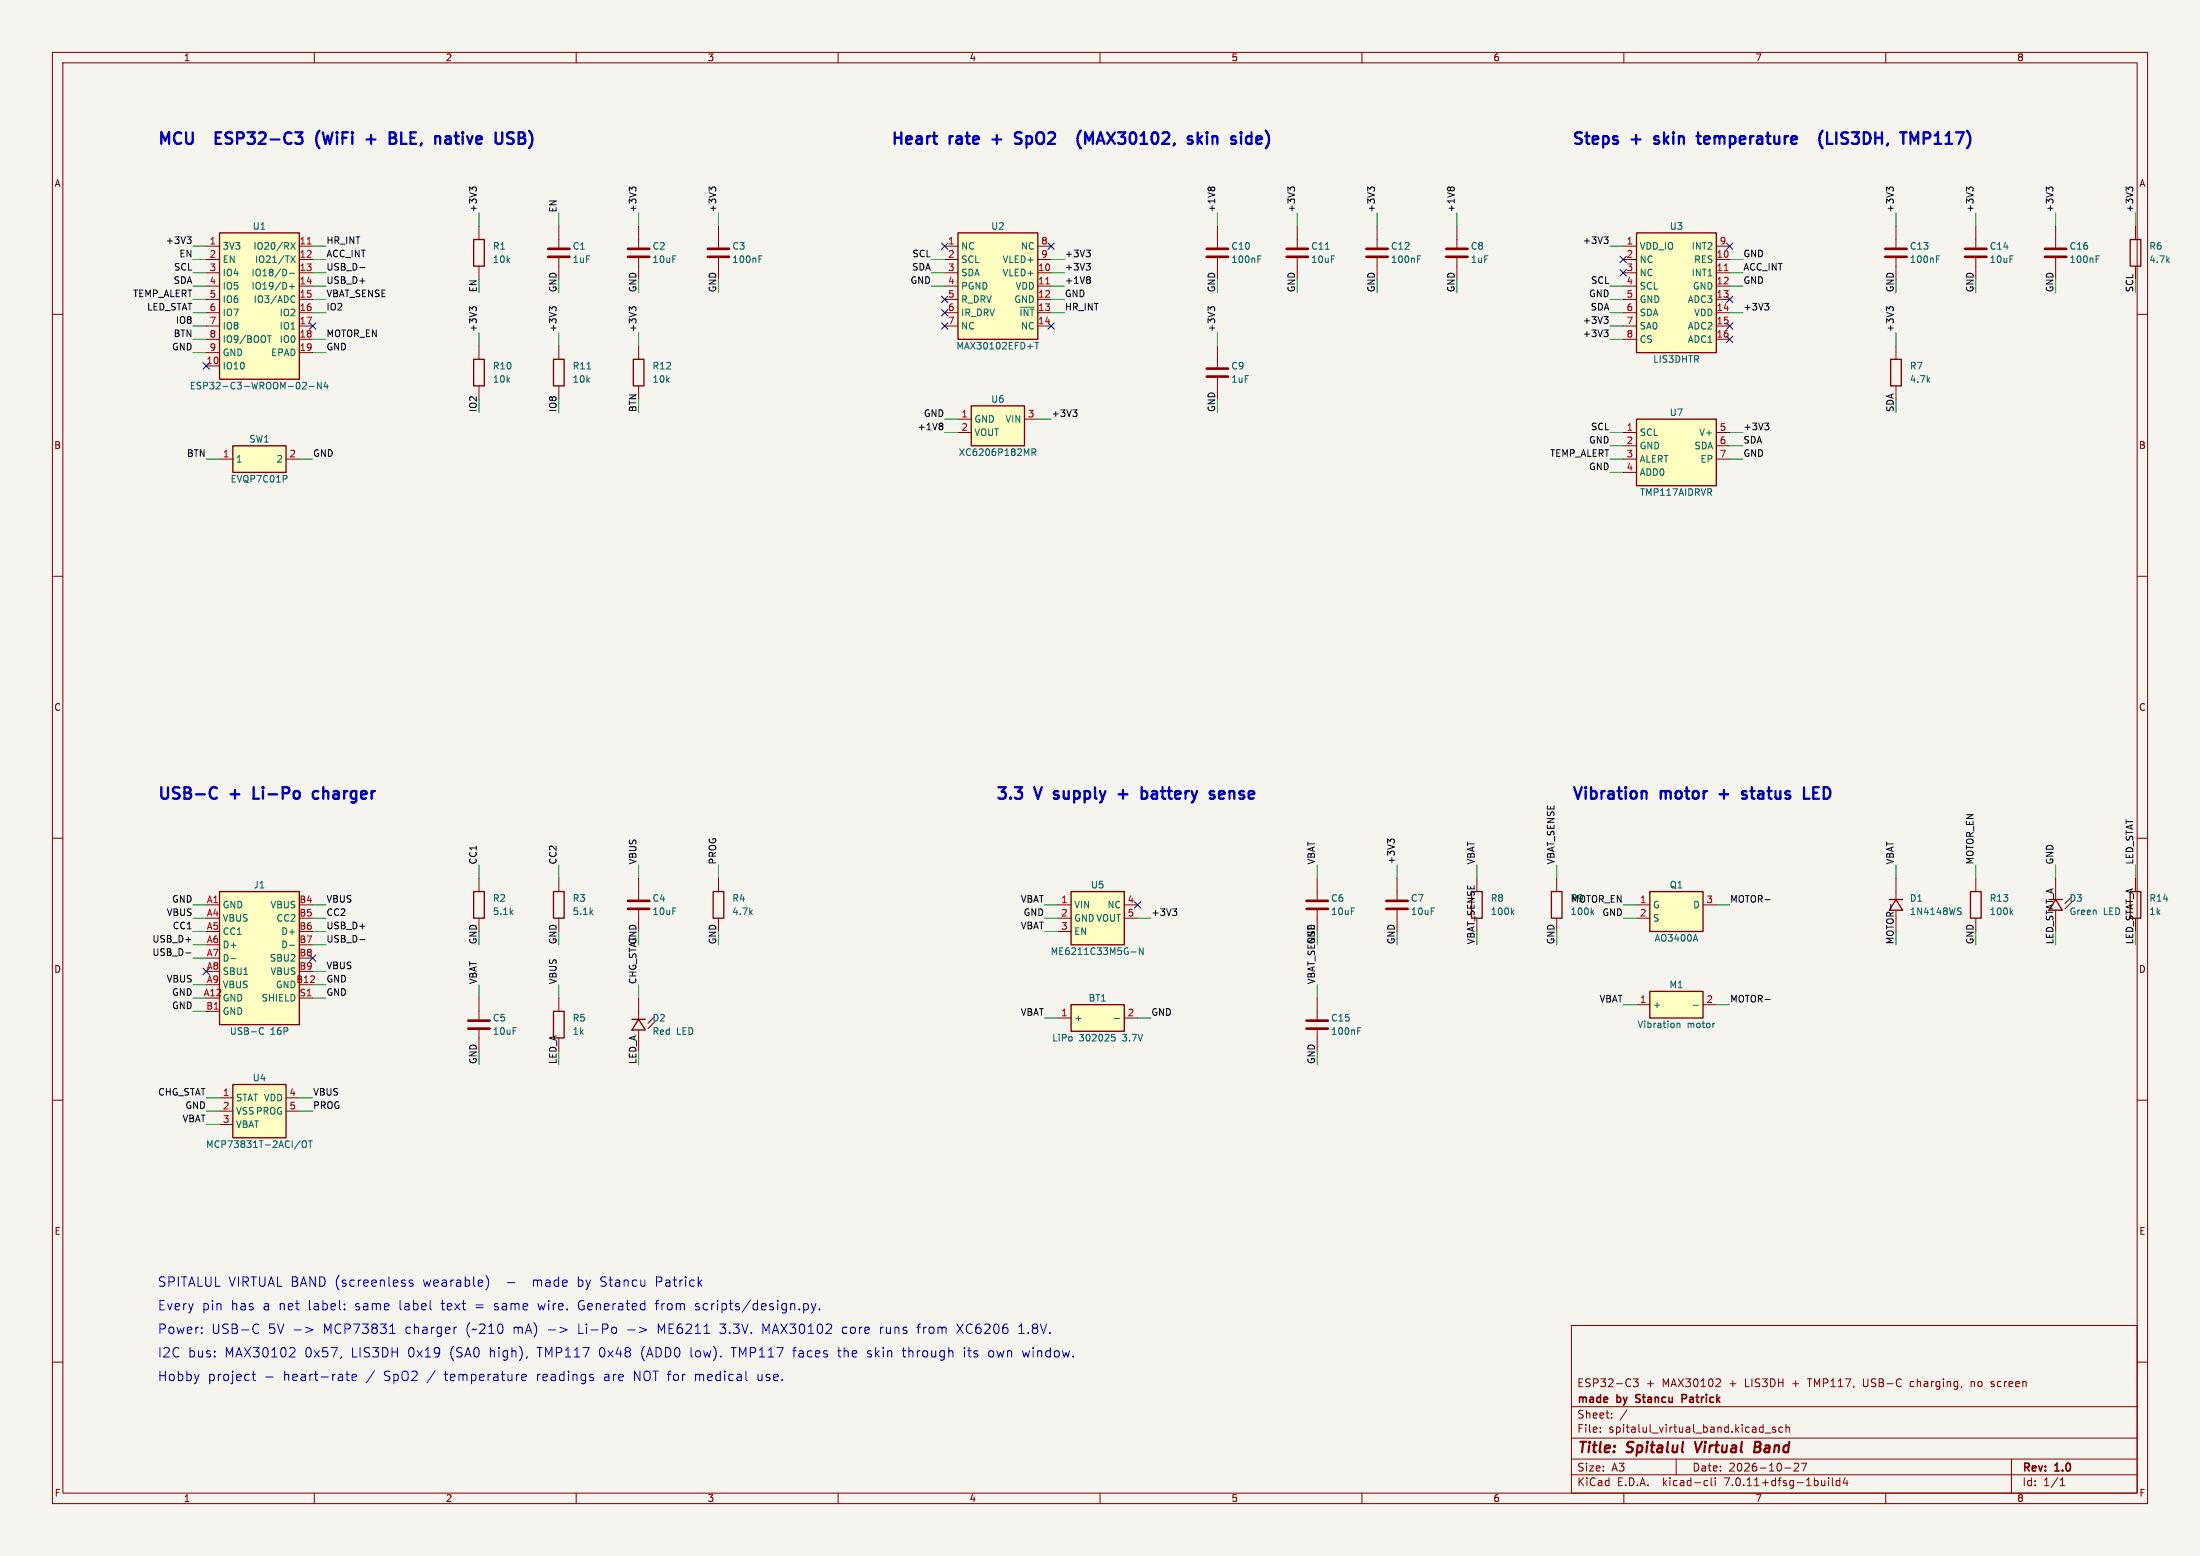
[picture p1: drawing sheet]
<svg xmlns="http://www.w3.org/2000/svg" width="420mm" height="297mm" viewBox="0 0 420 297" stroke-linecap="round" stroke-linejoin="round" font-family="sans-serif">
<path d="M0 0h420v297h-420z" fill="#f5f4ef" stroke="#f5f4ef" stroke-width=".19"/>
<g fill="none" stroke="#840000" stroke-width=".19">
<path d="M10 10h400v277h-400zM12 12h396v273h-396zM60 10v2M110 10v2M160 10v2M210 10v2M260 10v2M310 10v2M360 10v2M10 60h2M39.4 47h2.5M39.4 52.1h2.5"/>
<path d="M39.4 54.6h2.5M39.4 57.2h2.5M39.4 59.7h2.5M39.4 49.5h2.5M57.1 47h2.6M57.1 52.1h2.6M57.1 54.6h2.6M57.1 57.2h2.6M57.1 59.7h2.6M57.1 49.5h2.6M91.4 43.2v2.5M91.4 50.8v2.5"/>
<path d="M106.7 43.2v4.3M106.7 49v4.3M121.9 43.2v4.3M121.9 49v4.3M137.2 43.2v4.3M137.2 49v4.3M180.3 47h2.6M180.3 52.1h2.6M180.3 54.6h2.6M180.3 57.2h2.6M180.3 59.7h2.6M180.3 49.5h2.6"/>
<path d="M198.1 47h2.6M198.1 52.1h2.6M198.1 54.6h2.6M198.1 57.2h2.6M198.1 59.7h2.6M198.1 49.5h2.6M232.4 43.2v4.3M232.4 49v4.3M247.6 43.2v4.3M247.6 49v4.3M262.9 43.2v4.3M262.9 49v4.3"/>
<path d="M278.1 43.2v4.3M278.1 49v4.3M309.9 47h2.5M309.9 52.1h2.5M309.9 54.6h2.5M309.9 57.2h2.5M309.9 59.7h2.5M309.9 49.5h2.5M327.7 47h2.5M327.7 52.1h2.5M327.7 54.6h2.5M327.7 57.2h2.5"/>
<path d="M327.7 59.7h2.5M327.7 49.5h2.5M361.9 43.2v4.3M361.9 49v4.3M377.2 43.2v4.3M377.2 49v4.3M392.4 43.2v4.3M392.4 49v4.3M407.7 43.2v2.5M407.7 50.8v2.5M408 60h2M39.4 62.2h2.5"/>
<path d="M39.4 69.9h2.5M39.4 64.8h2.5M39.4 67.3h2.5M57.1 62.2h2.6M57.1 64.8h2.6M57.1 67.3h2.6M91.4 66v2.6M91.4 73.7v2.5M106.7 66v2.6M106.7 73.7v2.5M121.9 66v2.6M121.9 73.7v2.5"/>
<path d="M180.3 62.2h2.6M198.1 62.2h2.6M232.4 66v4.4M232.4 71.9v4.3M309.9 62.2h2.5M309.9 64.8h2.5M327.7 62.2h2.5M327.7 64.8h2.5M361.9 66v2.6M361.9 73.7v2.5M41.9 87.6h2.5M54.6 87.6h2.5"/>
<path d="M182.9 80h2.5M182.9 82.6h2.5M195.6 80h2.5M309.9 82.6h2.5M309.9 85.1h2.5M309.9 87.6h2.5M309.9 90.2h2.5M327.7 82.6h2.5M327.7 85.1h2.5M327.7 87.6h2.5M10 110h2M408 110h2"/>
<path d="M10 160h2M408 160h2M39.4 172.7h2.5M91.4 167.6v2.6M91.4 175.3v2.5M106.7 167.6v2.6M106.7 175.3v2.5M121.9 167.6v4.4M121.9 173.5v4.3M137.2 167.6v2.6M137.2 175.3v2.5M201.9 172.7h2.6"/>
<path d="M201.9 175.3h2.6M201.9 177.8h2.6M214.6 172.7h2.6M214.6 175.3h2.6M251.5 167.6v4.4M251.5 173.5v4.3M266.7 167.6v4.4M266.7 173.5v4.3M281.9 167.6v2.6M297.2 167.6v2.6M297.2 175.3v2.5M312.4 172.7h2.6"/>
<path d="M312.4 175.3h2.6M325.1 172.7h2.6M361.9 167.6v4.1M377.2 167.6v2.6M377.2 175.3v2.5M392.4 167.6v2.6M407.7 167.6v2.6M39.4 193h2.5M57.1 190.5h2.6M91.4 190.5v4.3M91.4 196.3v4.4M106.7 190.5v2.5"/>
<path d="M121.9 190.5v4.1M121.9 196.6v1.5M201.9 194.3h2.6M214.6 194.3h2.6M251.5 190.5v4.3M251.5 196.3v4.4M312.4 191.8h2.6M325.1 191.8h2.6M10 210h2M41.9 209.6h2.5M41.9 212.1h2.5M41.9 214.6h2.5"/>
<path d="M54.6 209.6h2.5M54.6 212.1h2.5M408 210h2M10 260h2M300 253h108v32h-108zM408 260h2M300 278.5h108M300 274.5h108M300 268.5h108M305.5 273.2v.2M305.5 272.5v.1M307.7 270.5v.2"/>
<path d="M307.7 269.8v.1M310.6 269.1l-1.3 1.9M311.8 263.2h.9l-.5 .6 .5 .1v.6l-.3 .2-.6-.2M320 278.5v3M328.3 263.3l.1 .2v.3l-.9 .9h.9M336.4 272.4l.2 .1M336.6 271.9v1.5M336.6 273.3l-.2 .1M336.9 273.5h1.2M338.9 272.5l-.3-.1-.2 .2v.2l.5 .2v.3h-.5M340.3 272.5l-.4-.1-.3 .3 .1 .6h.6M340.9 272.5l.3-.1 .3 .1 .1 .9"/>
<path d="M340.9 271.9v1.5M342.5 279.4l.6-.1 .2 .1 .1 .3-1 1.1h1M343.9 279.3h1l-.7 1.5M355.7 263.2v1.2l.2 .2M364.9 263.7l-.2 .3v.4l.2 .3M376.3 263.7v1M376.7 263.7l-.4 .1M380.2 263.8h.5M380.2 264.1l.5 .2M380.7 264.6l-.5 .1M384 278.5v6.5M60 285v2"/>
<path d="M110 285v2M160 285v2M210 285v2M260 285v2M300 281.5h108M310 285v2M325.6 282.6l.4 .1M326 283.5l-.4 .1M326.7 282.1v1.3l.2 .2M327.4 282.1v.1M327.4 282.6v1M340.7 280.2h1.2"/>
<path d="M349.1 282.1v.1M349.1 282.6v1M349.8 282.1v1.3l.2 .2M351.2 282.7l-.4-.1-.3 .3 .2 .6h.5M351.2 282.1v1.5M352.2 282l-.3 1.1h.9M352.6 282.6v1M360 285v2M393.3 283.6h.9M393.3 282.5l.4-.4v1.5"/>
</g>
<path d="M323.6 275.2l.4 2M335 276.2h.7M335.7 276.2l.2 .1M335.8 275.2h-.7l-.2 2 .9-.1M335.9 276.1l-.2 .1" fill="none" stroke="#840000" stroke-width=".4"/>
<path d="M312.3 267.6l.2 .1M312.3 266.3v.5M321.8 266.3l-.7-.1v1.5M321.8 266.9l-.7 .1" fill="none" stroke="#840000" stroke-width=".3"/>
<g fill="#ffffc2" stroke="#ffffc2" stroke-width=".19">
<path d="M315 189.2h10.1v5.1h-10.1z"/>
<path d="M41.9 170.2h15.2v25.4h-15.2z"/>
<path d="M315 170.2h10.1v7.6h-10.1z"/>
<path d="M185.4 77.5h10.2v7.6h-10.2z"/>
<path d="M182.9 44.5h15.2v20.3h-15.2z"/>
<path d="M312.4 80h15.3v12.7h-15.3z"/>
<path d="M41.9 44.5h15.2v27.9h-15.2z"/>
<path d="M44.4 207h10.2v10.2h-10.2z"/>
<path d="M44.4 85.1h10.2v5.1h-10.2z"/>
<path d="M204.5 170.2h10.1v10.1h-10.1z"/>
<path d="M204.5 191.8h10.1v5.1h-10.1z"/>
<path d="M312.4 44.5h15.3v22.8h-15.3z"/>
</g>
<g fill="none" stroke="#840000" stroke-width=".25">
<path d="M41.9 44.5h15.2v27.9h-15.2zM90.4 45.7h2.1v5.1h-2.1zM182.9 44.5h15.2v20.3h-15.2zM312.4 44.5h15.3v22.8h-15.3zM406.7 45.7h2v5.1h-2zM90.4 68.6h2.1v5.1h-2.1zM105.7 68.6h2v5.1h-2zM120.9 68.6h2v5.1h-2zM185.4 77.5h10.2v7.6h-10.2zM360.9 68.6h2.1v5.1h-2.1zM44.4 85.1h10.2v5.1h-10.2zM312.4 80h15.3v12.7h-15.3z"/>
<path d="M41.9 170.2h15.2v25.4h-15.2zM90.4 170.2h2.1v5.1h-2.1zM105.7 170.2h2v5.1h-2zM136.1 170.2h2.1v5.1h-2.1zM204.5 170.2h10.1v10.1h-10.1zM280.9 170.2h2.1v5.1h-2.1zM296.2 170.2h2v5.1h-2zM315 170.2h10.1v7.6h-10.1zM360.7 171.7h2.5M361.9 171.7l1.3 2h-2.5zM376.2 170.2h2v5.1h-2zM391.2 171.7h2.5"/>
<path d="M392.4 171.7l1.3 2h-2.5zM406.7 170.2h2v5.1h-2zM105.7 193h2v5.1h-2zM120.6 194.6h2.6M121.9 194.6l1.3 2h-2.6zM204.5 191.8h10.1v5.1h-10.1zM315 189.2h10.1v5.1h-10.1zM44.4 207h10.2v10.2h-10.2z"/>
</g>
<g fill="none" stroke="#006464" stroke-width=".19">
<path d="M54.6 51.6l.1 .3-.1 .6M55.3 52.2h.9M55.3 54.7h.9M55.5 46.3l.9 1.3M55.5 48.8l.9 1.3M55.8 54.2v1M55.9 56.5l.4 .1M56.3 57.6l-.4 .1M56.4 46.3l-.9 1.3M56.4 48.8l-.9 1.3M144.9 49.4h.4M144.9 48.8h.6"/>
<path d="M240.1 49.4h.5M240.1 48.8h.6M253 47.6h.7M270.6 49.4h.4M270.6 48.8h.6M369.7 49.4h.4M369.7 48.8h.6M400.2 49.4h.4M400.2 48.8h.6M51 64.1h.8M51.4 64.1v1.2M57.9 73h.5l.1 .3-.8 .9h.8"/>
<path d="M59 73.8h1M61.3 73v1.2l-.7-1.2v1.2M62.2 72.9l-.3 .9h.8M62.5 73.4v.8M112.1 70.4h.7M197.6 65.3h.7M197.9 65.3v1.3M54.7 90.9v.4M197 86.3h.6l.1-.2v-.3l-.7-.1v1.2M197.3 86.3l.4 .6M288.6 174.1l.4 .5M289 173.7l-.5 .5"/>
<path d="M303.9 174.1l.3 .5M304.2 173.7l-.4 .5M323.7 178.4l.4 1.2M373.9 173.9l.4 .1 .1 .3-.2 .3h-.3M373.9 173.3l.5 .1M383.9 174.1l.4 .5M384.3 173.7l-.5 .5M44.1 183h1M49.7 196.2l.6 .1M50.3 197.3l-.6 .1M55.3 180.4h.9M212.2 197.4h.6"/>
<path d="M212.4 197.9h.3l.2 .3-.1 .4-.4 .1M212.8 194.4h.9M215.9 181.7h1M218.2 180.9v1.3l-.7-1.3v1.3M259.2 196.2h.6M259.2 196.8h.4M320.2 195.3v.9M320.2 195.4l.1-.1 .3 .1 .1 .8M323.2 191.9h1M327.4 195.3l-.3 .1M57.3 217.7l-1.1 1.6M57.7 217.9l.3-.2a.43 .43 0 0 1 .5 .5v.4a.42 .42 0 0 1-.4 .4 .42 .42 0 0 1-.4-.4z"/>
<path d="M58.9 217.7h.7M59.2 217.7v1.3"/>
</g>
<g fill="none" stroke="#840000" stroke-width=".51">
<path d="M104.6 49h4.1M104.6 47.5h4.1M119.9 49h4.1M119.9 47.5h4.1M135.1 49h4.1M135.1 47.5h4.1M230.4 49h4M230.4 47.5h4M245.6 49h4.1M245.6 47.5h4.1M260.9 49h4M260.9 47.5h4"/>
<path d="M276.1 49h4.1M276.1 47.5h4.1M359.9 49h4.1M359.9 47.5h4.1M375.2 49h4M375.2 47.5h4M390.4 49h4.1M390.4 47.5h4.1M230.4 71.9h4M230.4 70.4h4M119.9 173.5h4.1M119.9 172h4.1"/>
<path d="M249.4 173.5h4.1M249.4 172h4.1M264.7 173.5h4M264.7 172h4M89.4 196.3h4.1M89.4 194.8h4.1M249.4 196.3h4.1M249.4 194.8h4.1"/>
</g>
<path d="M395.5 172.2l-1.3 1.3M395.5 171.2l-1.3 1.3M125 195.1l-1.3 1.2M125 194.1l-1.3 1.2" fill="none" stroke="#840000" stroke-width=".2"/>
<path d="M58.7 46.6h.7M199.6 54.2h.8M329.2 51.7h.7" fill="none" stroke="#a90000" stroke-width=".19"/>
<g fill="none" stroke="#0f0f0f" stroke-width=".19">
<path d="M90.1 35.9l.3-.2h.3l.2 .2M90.1 36.1l-.4-.4v.8M120.6 35.9l.3-.2h.3l.2 .2M120.6 36.1l-.5-.4v.8M135.9 35.9l.2-.2h.3l.2 .2M135.9 36.1l-.5-.4v.8M230.6 35.9l.3-.2 .3 .2 .2-.2h.3l.2 .2M246.4 35.9l.2-.2h.3l.2 .2M246.4 36.1l-.5-.4v.8M261.6 35.9l.2-.2h.3l.3 .2M261.6 36.1l-.5-.4v.8M276.3 35.9l.3-.2 .3 .2 .2-.2h.3l.2 .2"/>
<path d="M360.7 35.9l.2-.2h.3l.2 .2M360.7 36.1l-.5-.4v.8M375.9 35.9l.2-.2h.3l.3 .2M375.9 36.1l-.5-.4v.8M391.1 35.9l.3-.2h.3l.2 .2M391.1 36.1l-.5-.4v.8M406.4 36.1l-.5-.4v.8M406.4 35.9l.2-.2h.3l.3 .2M35.7 45.2h.8l-.4 .5M36.2 45.7l.3 .2v.3l-.3 .3M68.7 51.1h.9M90.1 58.8l.3-.2h.3l.2 .2"/>
<path d="M90.1 59l-.4-.4v.7M105.4 58.8l.2-.2h.3l.3 .2M105.4 59l-.5-.4v.7M120.6 58.8l.3-.2h.3l.2 .2M120.6 59l-.5-.4v.7M207.4 47.7h.7l-.4 .5M207.4 50.3h.7l-.4 .5M207.9 52.8l.2 .3-.2 .3 .2 .2v.3l-.2 .2M207.9 48.2l.2 .3v.3l-.2 .2M207.9 50.8l.2 .2v.3l-.2 .3M231.1 58.8l.3-.2h.3l.2 .2M231.1 59l-.5-.4v.7"/>
<path d="M306.2 45.2h.8l-.4 .5M306.8 45.7l.2 .2v.3l-.2 .3M336.9 57.9h.8l-.4 .5M337.4 58.4l.3 .2v.3l-.3 .3M360.7 59l-.5-.4v.7M360.7 58.8l.2-.2h.3l.2 .2M204.8 78.2h.8l-.4 .5M205.4 78.7l.2 .3v.3l-.2 .2M306.2 60.4h.8l-.4 .5M306.2 63h.8l-.4 .5M306.8 60.9l.2 .3v.3l-.2 .2M306.8 63.5l.2 .2v.3l-.2 .3"/>
<path d="M179.8 80.8l.2 .2-.2 .3 .2 .3v.2l-.2 .2M336.9 80.8h.8l-.4 .5M337.4 81.3l.3 .2v.3l-.3 .2M68.7 179.3h.9M223.9 173.5h.7l-.4 .5M224.4 174l.2 .2v.3l-.2 .2M265.4 160.6l-.5-.4v.7M265.4 160.4l.2-.2h.3l.3 .2M337 171.7h.9M361 172.6v1M35.5 181.9h.9M337 190.8h.9"/>
</g>
<g fill="none" stroke="#0000c2" stroke-width=".44">
<path d="M41.2 26.3h.7M42.2 25.3h-1v2.2h1M56.4 25.3h1.3l-.7 .8M57.5 26.2l.2 .3v.5l-.2 .4M61 24.9a2.52 2.52 0 0 0 0 3.4M70 26.6h1.7M70.8 25.8v1.7M75.1 26.3a.59 .59 0 0 1 .6 .5 .59 .59 0 0 1-.5 .7M75.3 25.4a.51 .51 0 0 1 0 .8M76.6 25.3v2.2h1M85.7 26l.3 .3v1.2M86 27.4l-.2 .1"/>
<path d="M86 26.5l-.2 .1M97.2 26.3a.81 .81 0 0 1 .9 .5 .56 .56 0 0 1-.4 .7h-.6M97.2 25.3l.9 .1M99 26.3h.7M99.7 25.3h-.7v2.2h.9M178 26h.9M178.7 27.5h.2M193.8 27.4l.3 .1 .7-.1M195 25.4l-.8-.1a.53 .53 0 0 0-.5 .5 .53 .53 0 0 0 .5 .5l.6 .2M206.3 24.9a2.52 2.52 0 0 0 0 3.4M208.6 25.3l-.7 1.5-.7-1.5v2.2M227.1 26l.5 .1"/>
<path d="M227.1 26.7l.5 .1 .1 .3-.3 .4h-.4M228.6 25.3v2.2M228.9 26.6l.6 .9M229.5 26l-.9 .8M230.4 25.3l-.1 .1 .1 .1M238.3 26l.6 .1M238.9 27.4l-.6 .1M238.9 25.3v2.2M315.8 27.4l.2 .1M315.9 26.1l-.1 .2 .1 .3M323.9 26h.8M324.2 25.3v1.8l.1 .3 .4 .1"/>
<path d="M348 24.9a2.52 2.52 0 0 0 0 3.4M348.8 25.3v2.2h1M364.7 27.5v-2.2l.8 1.5 .7-1.5v2.2M40.5 150.4a.77 .77 0 0 1 .9 .1M41.4 152.2a.77 .77 0 0 1-.9 .2M48.4 150.3v2.2h1.1M60.8 151.1l-.7-.1-.4 .4v.6l.2 .4 .2 .1 .7-.1M201.2 152.4l.2 .1M201.3 151.1l-.1 .2 .1 .3M213.5 151.6h1.7M214.4 150.8v1.7M217.9 151.1l.7-.1 .4 .4v.6l-.2 .4-.2 .1-.7-.1"/>
<path d="M233.7 151.1l-.7-.1-.3 .3 .1 1.1 .2 .1 .7-.1M233.8 151.5l-1.1 .2M314 151l.3 .3v1.2M333.4 151.1l-.5-.1-.3 .3 .1 .3 .7 .2 .1 .2-.1 .4-.2 .1-.6-.1M344.4 152.5h1M346.2 151.3h.7M347.2 150.3h-1v2.2h1"/>
</g>
<g fill="none" stroke="#0000c2" stroke-width=".19">
<path d="M38.5 254.4v.1M38.5 253.4v.2M48.6 252.8l.4-.1 .4 .2M49.4 254.4l-.4 .1-.4-.1M56 257.2l.2 .1a.49 .49 0 0 1 0 .7l-1 1h1.1M58.4 253.3l1.4 .5-1.4 .6M65.2 258.9l-.2 .4M65.8 249.9v.1M65.8 248.9v.2M74.4 254.5h1M74.8 253l.1-.3v1.8M78.8 244.4l-.4-.1-.3 .3 .1 .2 .6 .2v.4h-.7"/>
<path d="M87.2 253.3l-.4 .1M92.8 243.5a2.06 2.06 0 0 1 0 2.7M104.7 253.8h1.3M106.9 253.3l1.4 .5-1.4 .6M117.4 253.3l.3 .4v.5l-.3 .3M119.8 253.8h1.4M122.1 253.3l1.3 .5-1.3 .6M125.1 248.8h.7M132.8 249.9l.2 .1M133 248.8l-.2 .3 .2 .3M137.4 252.7h1.1M137.4 254.4h.1"/>
<path d="M139.6 257.2h1M146.2 254l-.6-1.3v1.8M151.3 257.8h.7M153.6 248.8l.5 .1 .2 .3-.1 .7-.6 .1M154.9 248.8l.4 1.2M155.3 250l-.1 .5-.3 .1M155.8 248.8l-.5 1.2M156.4 249.9v.1M159.9 257.8h.7M161 253.4l-.2 .3v.5l.2 .2M165.6 258.9l.5 .1M165.9 257.8l-.3 .3 .3 .3"/>
<path d="M168.1 253.3v1.2M168.4 253.3l-.3 .4M172.2 257.8h.7M172.5 257.2v1.6l.2 .2M175 253.3h.7M175.6 252.7l-.3 .3v1.5M182.7 252.7l1.2 1.8M183.9 252.7l-1.2 1.8M184.1 257.2v.2M184.1 257.8v1.2M189.4 257.8a.49 .49 0 0 0-.6 .4v.5a.49 .49 0 0 0 .6 .3M194.5 254.5h1"/>
<path d="M194.5 253.2l.5-.5v1.8M195.2 257.8l.3 1.2 .4-.8M48.1 262.3h.7M48.4 261.7v1.6v.1l.4 .1M50.8 262.8h1.3M66 262.3h.7M66.3 261.7v1.6l.1 .1 .3 .1M67.2 262.9l.9-.1-.1-.4-.5-.1-.3 .3 .1 .8h.7M99.6 262.9l.9-.1-.1-.4-.5-.1-.3 .3 .1 .8h.7M113.2 263v.4M144.7 262.3l.1 1.1"/>
</g>
<g fill="none" stroke="#009600" stroke-width=".19">
<path d="M36.8 47h2.6M36.8 52.1h2.6M36.8 49.5h2.6M36.8 59.7h2.6M36.8 54.6h2.6M36.8 57.2h2.6M59.7 47h2.5M59.7 52.1h2.5M59.7 49.5h2.5M59.7 59.7h2.5M59.7 54.6h2.5M59.7 57.2h2.5"/>
<path d="M91.4 40.6v2.6M106.7 40.6v2.6M121.9 40.6v2.6M137.2 40.6v2.6M177.8 52.1h2.5M177.8 49.5h2.5M177.8 54.6h2.5M200.7 52.1h2.5M200.7 49.5h2.5M200.7 59.7h2.5M200.7 54.6h2.5M200.7 57.2h2.5"/>
<path d="M232.4 40.6v2.6M247.6 40.6v2.6M262.9 40.6v2.6M278.1 40.6v2.6M307.3 47h2.6M307.3 59.7h2.6M307.3 54.6h2.6M307.3 57.2h2.6M330.2 52.1h2.5M330.2 49.5h2.5M330.2 59.7h2.5M330.2 54.6h2.5"/>
<path d="M361.9 40.6v2.6M377.2 40.6v2.6M392.4 40.6v2.6M407.7 40.6v2.6M36.8 67.3h2.6M36.8 64.8h2.6M36.8 62.2h2.6M59.7 67.3h2.5M59.7 64.8h2.5M91.4 63.5v2.5M106.7 63.5v2.5M121.9 63.5v2.5"/>
<path d="M232.4 63.5v2.5M307.3 64.8h2.6M307.3 62.2h2.6M361.9 63.5v2.5M39.4 87.6h2.5M57.1 87.6h2.6M180.3 82.6h2.6M180.3 80h2.6M198.1 80h2.6M307.3 87.6h2.6M307.3 85.1h2.6M307.3 90.2h2.6"/>
<path d="M307.3 82.6h2.6M330.2 87.6h2.5M330.2 85.1h2.5M330.2 82.6h2.5M36.8 175.3h2.6M36.8 177.8h2.6M36.8 172.7h2.6M59.7 175.3h2.5M59.7 177.8h2.5M59.7 172.7h2.5M91.4 165.1v2.5M106.7 165.1v2.5"/>
<path d="M121.9 165.1v2.5M137.2 165.1v2.5M199.4 175.3h2.5M199.4 177.8h2.5M199.4 172.7h2.5M217.2 175.3h2.5M251.5 165.1v2.5M266.7 165.1v2.5M281.9 165.1v2.5M297.2 165.1v2.5M309.9 175.3h2.5M309.9 172.7h2.5"/>
<path d="M327.7 172.7h2.5M361.9 165.1v2.5M377.2 165.1v2.5M392.4 165.1v2.5M407.7 165.1v2.5M36.8 190.5h2.6M36.8 193h2.6M36.8 180.3h2.6M36.8 188h2.6M36.8 182.9h2.6M59.7 190.5h2.5M59.7 185.4h2.5"/>
<path d="M59.7 180.3h2.5M59.7 188h2.5M91.4 188v2.5M106.7 188v2.5M121.9 188v2.5M199.4 194.3h2.5M217.2 194.3h2.5M251.5 188v2.5M309.9 191.8h2.5M327.7 191.8h2.5M39.4 214.6h2.5M39.4 209.6h2.5"/>
<path d="M39.4 212.1h2.5M57.1 209.6h2.6M57.1 212.1h2.6"/>
</g>
<g fill="none" stroke="#000084" stroke-width=".19">
<path d="M179.7 59.1l1.2 1.2M179.7 56.5l1.2 1.3M179.7 46.4l1.2 1.2M180.9 59.1l-1.2 1.2M180.9 56.5l-1.2 1.3M180.9 46.4l-1.2 1.2M200.1 46.4l1.2 1.2M201.3 46.4l-1.2 1.2M309.3 48.9l1.2 1.2M309.3 51.5l1.2 1.2M310.5 48.9l-1.2 1.2M310.5 51.5l-1.2 1.2"/>
<path d="M329.6 46.4l1.2 1.2M329.6 56.5l1.2 1.3M330.8 46.4l-1.2 1.2M330.8 56.5l-1.2 1.3M38.8 69.2l1.2 1.3M40 69.2l-1.2 1.3M59.1 61.6l1.2 1.2M60.3 61.6l-1.2 1.2M179.7 61.6l1.2 1.2M180.9 61.6l-1.2 1.2M200.1 61.6l1.2 1.2M201.3 61.6l-1.2 1.2"/>
<path d="M329.6 64.2l1.2 1.2M329.6 61.6l1.2 1.2M330.8 64.2l-1.2 1.2M330.8 61.6l-1.2 1.2M216.6 172.1l1.2 1.2M217.8 172.1l-1.2 1.2M38.8 184.8l1.2 1.2M40 184.8l-1.2 1.2M59.1 182.3l1.2 1.2M60.3 182.3l-1.2 1.2"/>
</g>
<g font-size="3.1" fill="#0000c2">
<text x="30" y="27.7">MCU</text>
<text x="42.1" y="27.7">ESP32-C3</text>
<text x="62.2" y="27.7">(WiFi</text>
<text x="72.7" y="27.7">+</text>
<text x="78" y="27.7">BLE,</text>
<text x="87.6" y="27.7">native</text>
<text x="100" y="27.7">USB)</text>
<text x="170" y="27.7">Heart</text>
<text x="181.4" y="27.7">rate</text>
<text x="190.4" y="27.7">+</text>
<text x="195.7" y="27.7">SpO2</text>
<text x="209.3" y="27.7">(MAX30102,</text>
<text x="231.3" y="27.7">skin</text>
<text x="240.5" y="27.7">side)</text>
<text x="300" y="27.7">Steps</text>
<text x="311.6" y="27.7">+</text>
<text x="316.8" y="27.7">skin</text>
<text x="326" y="27.7">temperature</text>
<text x="350.9" y="27.7">(LIS3DH,</text>
<text x="367.5" y="27.7">TMP117)</text>
<text x="30" y="152.8">USB-C</text>
<text x="44.1" y="152.8">+</text>
<text x="49.4" y="152.8">Li-Po</text>
<text x="61.7" y="152.8">charger</text>
<text x="190" y="152.8">3.3</text>
<text x="197.8" y="152.8">V</text>
<text x="202.2" y="152.8">supply</text>
<text x="215.4" y="152.8">+</text>
<text x="220.7" y="152.8">battery</text>
<text x="234.6" y="152.8">sense</text>
<text x="300" y="152.8">Vibration</text>
<text x="317.1" y="152.8">motor</text>
<text x="329.2" y="152.8">+</text>
<text x="334.5" y="152.8">status</text>
<text x="347.1" y="152.8">LED</text>
</g>
<g font-size="2.8" fill="#840000">
<text x="301" y="277.9">Title:</text>
<text x="310.6" y="277.9">Spitalul</text>
<text x="324.5" y="277.9">Virtual</text>
<text x="336.5" y="277.9">Band</text>
</g>
<g font-size="2.5" fill="#0000c2">
<text x="30" y="245.8">SPITALUL VIRTUAL BAND (screenless</text>
<text x="80.9" y="245.8">wearable)</text>
<text x="96.9" y="245.8">-</text>
<text x="102.1" y="245.8">made</text>
<text x="110.8" y="245.8">by</text>
<text x="115.2" y="245.8">Stancu</text>
<text x="125.9" y="245.8">Patrick</text>
<text x="30" y="250.2">Every</text>
<text x="38.5" y="250.2">pin</text>
<text x="44.1" y="250.2">has</text>
<text x="50.3" y="250.2">a net</text>
<text x="59" y="250.2">label:</text>
<text x="68" y="250.2">same</text>
<text x="76.5" y="250.2">label</text>
<text x="84.7" y="250.2">text</text>
<text x="91.2" y="250.2">=</text>
<text x="94.9" y="250.2">same</text>
<text x="103.4" y="250.2">wire.</text>
<text x="111.1" y="250.2">Generated</text>
<text x="126.1" y="250.2">from</text>
<text x="133.7" y="250.2">scripts/design.py.</text>
<text x="30" y="254.8">Power:</text>
<text x="40.3" y="254.8">USB-C</text>
<text x="51.2" y="254.8">5V -&gt;</text>
<text x="61.8" y="254.8">MCP73831</text>
<text x="77.5" y="254.8">charger</text>
<text x="89.2" y="254.8">(~210</text>
<text x="98.3" y="254.8">mA)</text>
<text x="110.8" y="254.8">Li-Po</text>
<text x="126.2" y="254.8">ME6211</text>
<text x="138.2" y="254.8">3.3V.</text>
<text x="146.4" y="254.8">MAX30102</text>
<text x="161.7" y="254.8">core</text>
<text x="169" y="254.8">runs</text>
<text x="176.3" y="254.8">from</text>
<text x="184" y="254.8">XC6206</text>
<text x="195.8" y="254.8">1.8V.</text>
<text x="30" y="259.2">I2C</text>
<text x="30" y="263.8">Hobby</text>
<text x="35.8" y="259.2">bus:</text>
<text x="39.6" y="263.8">project</text>
<text x="42.9" y="259.2">MAX30102</text>
<text x="54.1" y="263.8">heart-rate</text>
<text x="58.2" y="259.2">0x57,</text>
<text x="67.2" y="259.2">LIS3DH</text>
<text x="70.1" y="263.8">/</text>
<text x="73.4" y="263.8">SpO2</text>
<text x="78.1" y="259.2">0x19</text>
<text x="81.8" y="263.8">/</text>
<text x="85.2" y="263.8">temperature</text>
<text x="86.1" y="259.2">(SA0</text>
<text x="93.8" y="259.2">high),</text>
<text x="102.9" y="263.8">readings</text>
<text x="103" y="259.2">TMP117</text>
<text x="114.9" y="259.2">0x48</text>
<text x="115.8" y="263.8">are</text>
<text x="121.6" y="263.8">NOT for</text>
<text x="122.9" y="259.2">(ADD0</text>
<text x="132.5" y="259.2">low).</text>
<text x="133.4" y="263.8">medical</text>
<text x="140.5" y="259.2">TMP117</text>
<text x="145.4" y="263.8">use.</text>
<text x="152.3" y="259.2">faces</text>
<text x="161" y="259.2">the</text>
<text x="166.6" y="259.2">skin</text>
<text x="173.5" y="259.2">through</text>
<text x="185.3" y="259.2">its</text>
<text x="190.1" y="259.2">own</text>
<text x="196.7" y="259.2">window.</text>
</g>
<g font-size="2.1" fill="#840000">
<text x="301" y="268.2">made</text>
<text x="301" y="265">ESP32-C3</text>
<text x="308.7" y="268.2">by</text>
<text x="313" y="268.2">Stancu</text>
<text x="314.2" y="265">+</text>
<text x="317.4" y="265">MAX30102</text>
<text x="322.4" y="268.2">Patrick</text>
<text x="330.2" y="265">+</text>
<text x="333.4" y="265">LIS3DH</text>
<text x="342.6" y="265">+</text>
<text x="345.7" y="265">TMP117,</text>
<text x="356.4" y="265">USB-C</text>
<text x="365.5" y="265">charging,</text>
<text x="377.3" y="265">no</text>
<text x="381.3" y="265">screen</text>
<text x="301" y="273.7">File:</text>
<text x="301" y="271">Sheet:</text>
<text x="307.1" y="273.7">spitalul_virtual_band.kicad_sch</text>
<text x="301" y="281.1">Size:</text>
<text x="307.6" y="281.1">A3</text>
<text x="323" y="281.1">Date:</text>
<text x="330" y="281.1">2026-10-27</text>
<text x="386" y="281.3">Rev:</text>
<text x="392.4" y="281.3">1.0</text>
<text x="301" y="283.9">KiCad</text>
<text x="308.7" y="283.9">E.D.A.</text>
<text x="317.6" y="283.9">kicad-cli</text>
<text x="329.5" y="283.9">7.0.11+dfsg-1build4</text>
<text x="386" y="283.9">Id:</text>
<text x="390.1" y="283.9">1/1</text>
</g>
<g font-size="1.8" fill="#840000">
<text x="35" y="11.9">1</text>
<text x="85" y="11.9">2</text>
<text x="135" y="11.9">3</text>
<text x="185" y="11.9">4</text>
<text x="235" y="11.9">5</text>
<text x="285" y="11.9">6</text>
<text x="335" y="11.9">7</text>
<text x="385" y="11.9">8</text>
<text x="10.3" y="35.9">A</text>
<text x="408.3" y="35.9">A</text>
<text x="10.3" y="85.9">B</text>
<text x="408.2" y="85.9">B</text>
<text x="10.3" y="135.9">C</text>
<text x="408.2" y="135.9">C</text>
<text x="10.3" y="185.9">D</text>
<text x="408.2" y="185.9">D</text>
<text x="10.3" y="235.9">E</text>
<text x="408.3" y="235.9">E</text>
<text x="10.3" y="285.9">F</text>
<text x="35" y="286.9">1</text>
<text x="85" y="286.9">2</text>
<text x="135" y="286.9">3</text>
<text x="185" y="286.9">4</text>
<text x="235" y="286.9">5</text>
<text x="285" y="286.9">6</text>
<text x="335" y="286.9">7</text>
<text x="385" y="286.9">8</text>
<text x="408.3" y="285.9">F</text>
</g>
<g font-size="1.8" fill="#0f0f0f">
<text x="91.1" y="40.6" transform="rotate(-90 91.1 40.6)">+3V3</text>
<text x="106.3" y="40.6" transform="rotate(-90 106.3 40.6)">EN</text>
<text x="121.6" y="40.6" transform="rotate(-90 121.6 40.6)">+3V3</text>
<text x="136.8" y="40.6" transform="rotate(-90 136.8 40.6)">+3V3</text>
<text x="232.1" y="40.6" transform="rotate(-90 232.1 40.6)">+1V8</text>
<text x="247.3" y="40.6" transform="rotate(-90 247.3 40.6)">+3V3</text>
<text x="262.5" y="40.6" transform="rotate(-90 262.5 40.6)">+3V3</text>
<text x="277.8" y="40.6" transform="rotate(-90 277.8 40.6)">+1V8</text>
<text x="361.6" y="40.6" transform="rotate(-90 361.6 40.6)">+3V3</text>
<text x="376.8" y="40.6" transform="rotate(-90 376.8 40.6)">+3V3</text>
<text x="392.1" y="40.6" transform="rotate(-90 392.1 40.6)">+3V3</text>
<text x="407.3" y="40.6" transform="rotate(-90 407.3 40.6)">+3V3</text>
<text x="31.5" y="46.6">+3V3</text>
<text x="62.2" y="46.6">HR_INT</text>
<text x="302.1" y="46.6">+3V3</text>
<text x="33.1" y="51.7">SCL</text>
<text x="34.1" y="49.2">EN</text>
<text x="62.2" y="49.2">ACC_INT</text>
<text x="62.2" y="51.7">USB_D-</text>
<text x="174" y="51.7">SDA</text>
<text x="174.1" y="49.2">SCL</text>
<text x="203.2" y="49.2">+3V3</text>
<text x="203.2" y="51.7">+3V3</text>
<text x="332.7" y="49.2">GND</text>
<text x="332.7" y="51.7">ACC_INT</text>
<text x="25.3" y="56.8">TEMP_ALERT</text>
<text x="28" y="59.3">LED_STAT</text>
<text x="33.1" y="54.3">SDA</text>
<text x="62.2" y="56.8">VBAT_SENSE</text>
<text x="62.2" y="59.3">IO2</text>
<text x="62.2" y="54.3">USB_D+</text>
<text x="173.7" y="54.3">GND</text>
<text x="203.2" y="54.3">+1V8</text>
<text x="203.2" y="56.8">GND</text>
<text x="203.2" y="59.3">HR_INT</text>
<text x="303.3" y="56.8">GND</text>
<text x="303.6" y="59.3">SDA</text>
<text x="303.6" y="54.3">SCL</text>
<text x="332.7" y="54.3">GND</text>
<text x="332.7" y="59.3">+3V3</text>
<text x="33.1" y="64.4">BTN</text>
<text x="33.5" y="61.9">IO8</text>
<text x="62.2" y="64.4">MOTOR_EN</text>
<text x="91.1" y="63.5" transform="rotate(-90 91.1 63.5)">+3V3</text>
<text x="106.3" y="63.5" transform="rotate(-90 106.3 63.5)">+3V3</text>
<text x="121.6" y="63.5" transform="rotate(-90 121.6 63.5)">+3V3</text>
<text x="232.1" y="63.5" transform="rotate(-90 232.1 63.5)">+3V3</text>
<text x="302.1" y="61.9">+3V3</text>
<text x="302.1" y="64.4">+3V3</text>
<text x="361.6" y="63.5" transform="rotate(-90 361.6 63.5)">+3V3</text>
<text x="32.8" y="67">GND</text>
<text x="62.2" y="67">GND</text>
<text x="175.1" y="82.2">+1V8</text>
<text x="176.3" y="79.7">GND</text>
<text x="200.7" y="79.7">+3V3</text>
<text x="303.6" y="82.2">SCL</text>
<text x="332.7" y="82.2">+3V3</text>
<text x="35.6" y="87.3">BTN</text>
<text x="59.7" y="87.3">GND</text>
<text x="295.8" y="87.3">TEMP_ALERT</text>
<text x="303.3" y="84.7">GND</text>
<text x="303.3" y="89.8">GND</text>
<text x="332.7" y="84.7">SDA</text>
<text x="332.7" y="87.3">GND</text>
<text x="91.1" y="165.1" transform="rotate(-90 91.1 165.1)">CC1</text>
<text x="106.3" y="165.1" transform="rotate(-90 106.3 165.1)">CC2</text>
<text x="121.6" y="165.1" transform="rotate(-90 121.6 165.1)">VBUS</text>
<text x="136.8" y="165.1" transform="rotate(-90 136.8 165.1)">PROG</text>
<text x="251.1" y="165.1" transform="rotate(-90 251.1 165.1)">VBAT</text>
<text x="266.3" y="165.1" transform="rotate(-90 266.3 165.1)">+3V3</text>
<text x="281.6" y="165.1" transform="rotate(-90 281.6 165.1)">VBAT</text>
<text x="296.8" y="165.1" transform="rotate(-90 296.8 165.1)">VBAT_SENSE</text>
<text x="361.6" y="165.1" transform="rotate(-90 361.6 165.1)">VBAT</text>
<text x="376.8" y="165.1" transform="rotate(-90 376.8 165.1)">MOTOR_EN</text>
<text x="392.1" y="165.1" transform="rotate(-90 392.1 165.1)">GND</text>
<text x="407.3" y="165.1" transform="rotate(-90 407.3 165.1)">LED_STAT</text>
<text x="32.8" y="172.4">GND</text>
<text x="62.2" y="172.4">VBUS</text>
<text x="194.8" y="172.4">VBAT</text>
<text x="299.7" y="172.3">R9</text>
<text x="299.9" y="172.4">MOTOR_EN</text>
<text x="330.2" y="172.4">MOTOR-</text>
<text x="29" y="180">USB_D+</text>
<text x="31.7" y="174.9">VBUS</text>
<text x="32.9" y="177.5">CC1</text>
<text x="62.2" y="180">USB_D-</text>
<text x="62.2" y="174.9">CC2</text>
<text x="62.2" y="177.5">USB_D+</text>
<text x="194.8" y="177.5">VBAT</text>
<text x="195.3" y="174.9">GND</text>
<text x="219.7" y="174.9">+3V3</text>
<text x="305.8" y="174.9">GND</text>
<text x="29" y="182.5">USB_D-</text>
<text x="62.2" y="185.1">VBUS</text>
<text x="31.7" y="187.6">VBUS</text>
<text x="32.8" y="190.2">GND</text>
<text x="62.2" y="187.6">GND</text>
<text x="62.2" y="190.2">GND</text>
<text x="91.1" y="188" transform="rotate(-90 91.1 188)">VBAT</text>
<text x="106.3" y="188" transform="rotate(-90 106.3 188)">VBUS</text>
<text x="121.6" y="188" transform="rotate(-90 121.6 188)">CHG_STAT</text>
<text x="251.1" y="188" transform="rotate(-90 251.1 188)">VBAT_SENSE</text>
<text x="305.3" y="191.4">VBAT</text>
<text x="330.2" y="191.4">MOTOR-</text>
<text x="32.8" y="192.7">GND</text>
<text x="194.8" y="194">VBAT</text>
<text x="219.7" y="194">GND</text>
<text x="30.1" y="209.2">CHG_STAT</text>
<text x="59.7" y="209.2">VBUS</text>
<text x="34.8" y="214.3">VBAT</text>
<text x="35.3" y="211.7">GND</text>
<text x="59.7" y="211.7">PROG</text>
</g>
<g font-size="1.8" fill="#a90000">
<text x="39.9" y="46.7">1</text>
<text x="57.1" y="46.7">11</text>
<text x="180.9" y="46.7">1</text>
<text x="198.7" y="46.7">8</text>
<text x="310.4" y="46.7">1</text>
<text x="328.2" y="46.7">9</text>
<text x="39.9" y="49.3">2</text>
<text x="39.9" y="51.8">3</text>
<text x="57.1" y="49.3">12</text>
<text x="57.1" y="51.8">13</text>
<text x="180.9" y="49.3">2</text>
<text x="180.9" y="51.8">3</text>
<text x="198.1" y="51.8">10</text>
<text x="198.7" y="49.3">9</text>
<text x="310.4" y="49.3">2</text>
<text x="310.4" y="51.8">3</text>
<text x="327.6" y="49.3">10</text>
<text x="327.6" y="51.8">11</text>
<text x="39.9" y="54.4">4</text>
<text x="39.9" y="56.9">5</text>
<text x="39.9" y="59.4">6</text>
<text x="57.1" y="54.4">14</text>
<text x="57.1" y="56.9">15</text>
<text x="57.1" y="59.4">16</text>
<text x="180.9" y="54.4">4</text>
<text x="180.9" y="56.9">5</text>
<text x="180.9" y="59.4">6</text>
<text x="198.1" y="54.4">11</text>
<text x="198.1" y="56.9">12</text>
<text x="198.1" y="59.4">13</text>
<text x="310.4" y="54.4">4</text>
<text x="310.4" y="56.9">5</text>
<text x="310.4" y="59.4">6</text>
<text x="327.6" y="54.4">12</text>
<text x="327.6" y="56.9">13</text>
<text x="327.6" y="59.4">14</text>
<text x="39.9" y="62">7</text>
<text x="39.9" y="64.5">8</text>
<text x="57.1" y="62">17</text>
<text x="57.1" y="64.5">18</text>
<text x="180.9" y="62">7</text>
<text x="198.1" y="62">14</text>
<text x="310.4" y="62">7</text>
<text x="310.4" y="64.5">8</text>
<text x="327.6" y="62">15</text>
<text x="327.6" y="64.5">16</text>
<text x="39.3" y="69.6">10</text>
<text x="39.9" y="67.1">9</text>
<text x="57.1" y="67.1">19</text>
<text x="183.4" y="79.8">1</text>
<text x="183.4" y="82.3">2</text>
<text x="196.1" y="79.8">3</text>
<text x="310.4" y="82.3">1</text>
<text x="328.2" y="82.3">5</text>
<text x="42.5" y="87.4">1</text>
<text x="55.2" y="87.4">2</text>
<text x="310.4" y="84.8">2</text>
<text x="310.4" y="87.4">3</text>
<text x="310.4" y="89.9">4</text>
<text x="328.2" y="84.8">6</text>
<text x="328.2" y="87.4">7</text>
<text x="39.4" y="172.5">A1</text>
<text x="57.1" y="172.5">B4</text>
<text x="202.5" y="172.5">1</text>
<text x="215.2" y="172.5">4</text>
<text x="313" y="172.5">1</text>
<text x="325.7" y="172.5">3</text>
<text x="39.4" y="175">A4</text>
<text x="39.4" y="177.5">A5</text>
<text x="57.1" y="175">B5</text>
<text x="57.1" y="177.5">B6</text>
<text x="202.5" y="175">2</text>
<text x="202.5" y="177.5">3</text>
<text x="215.2" y="175">5</text>
<text x="313" y="175">2</text>
<text x="39.4" y="180.1">A6</text>
<text x="39.4" y="182.6">A7</text>
<text x="39.4" y="185.2">A8</text>
<text x="57.1" y="180.1">B7</text>
<text x="57.1" y="182.6">B8</text>
<text x="57.1" y="185.2">B9</text>
<text x="38.8" y="190.2">A12</text>
<text x="39.4" y="187.7">A9</text>
<text x="57.1" y="190.2">S1</text>
<text x="313" y="191.5">1</text>
<text x="325.7" y="191.5">2</text>
<text x="39.3" y="192.8">B1</text>
<text x="202.5" y="194.1">1</text>
<text x="215.2" y="194.1">2</text>
<text x="42.5" y="209.3">1</text>
<text x="55.2" y="209.3">4</text>
<text x="42.5" y="211.8">2</text>
<text x="42.5" y="214.4">3</text>
<text x="55.2" y="211.8">5</text>
</g>
<g font-size="1.8" fill="#006464">
<text x="42.4" y="47.9">3V3</text>
<text x="48.2" y="44">U1</text>
<text x="48.3" y="47.9">IO20/RX</text>
<text x="94" y="47.9">R1</text>
<text x="109.2" y="47.9">C1</text>
<text x="124.5" y="47.9">C2</text>
<text x="139.7" y="47.9">C3</text>
<text x="183.4" y="47.9">NC</text>
<text x="189.1" y="44">U2</text>
<text x="194.8" y="47.9">NC</text>
<text x="235" y="47.9">C10</text>
<text x="250.2" y="47.9">C11</text>
<text x="265.4" y="47.9">C12</text>
<text x="280.7" y="47.9">C8</text>
<text x="312.9" y="47.9">VDD_IO</text>
<text x="318.7" y="44">U3</text>
<text x="322.8" y="47.9">INT2</text>
<text x="364.5" y="47.9">C13</text>
<text x="379.7" y="47.9">C14</text>
<text x="395" y="47.9">C16</text>
<text x="410.2" y="47.9">R6</text>
<text x="42.4" y="50.4">EN</text>
<text x="42.4" y="52.9">IO4</text>
<text x="47.9" y="52.9">IO18/D-</text>
<text x="48.6" y="50.4">IO21/TX</text>
<text x="94" y="50.4">10k</text>
<text x="109.2" y="50.4">1uF</text>
<text x="124.5" y="50.4">10uF</text>
<text x="139.7" y="50.4">100nF</text>
<text x="183.4" y="50.4">SCL</text>
<text x="183.4" y="52.9">SDA</text>
<text x="191.3" y="52.9">VLED+</text>
<text x="191.3" y="50.4">VLED+</text>
<text x="235" y="50.4">100nF</text>
<text x="250.2" y="50.4">10uF</text>
<text x="265.4" y="50.4">100nF</text>
<text x="280.7" y="50.4">1uF</text>
<text x="312.9" y="50.4">NC</text>
<text x="312.9" y="52.9">NC</text>
<text x="322.8" y="52.9">INT1</text>
<text x="323.3" y="50.4">RES</text>
<text x="364.5" y="50.4">100nF</text>
<text x="379.7" y="50.4">10uF</text>
<text x="395" y="50.4">100nF</text>
<text x="410.2" y="50.4">4.7k</text>
<text x="42.4" y="55.5">IO5</text>
<text x="42.4" y="58">IO6</text>
<text x="47.9" y="55.5">IO19/D+</text>
<text x="48.3" y="58">IO3/ADC</text>
<text x="183.4" y="55.5">PGND</text>
<text x="183.4" y="58">R_DRV</text>
<text x="193.5" y="58">GND</text>
<text x="193.8" y="55.5">VDD</text>
<text x="312.9" y="55.5">SCL</text>
<text x="312.9" y="58">GND</text>
<text x="322.1" y="58">ADC3</text>
<text x="323.1" y="55.5">GND</text>
<text x="42.4" y="60.6">IO7</text>
<text x="42.4" y="63.1">IO8</text>
<text x="42.4" y="65.6">IO9/BOOT</text>
<text x="53.3" y="60.6">IO2</text>
<text x="53.3" y="63.1">IO1</text>
<text x="53.3" y="65.6">IO0</text>
<text x="183.4" y="60.6">IR_DRV</text>
<text x="183.4" y="63.1">NC</text>
<text x="194.5" y="60.6">~{INT}</text>
<text x="194.8" y="63.1">NC</text>
<text x="312.9" y="60.6">SDA</text>
<text x="312.9" y="63.1">SA0</text>
<text x="312.9" y="65.6">CS</text>
<text x="322.1" y="63.1">ADC2</text>
<text x="322.1" y="65.6">ADC1</text>
<text x="323.3" y="60.6">VDD</text>
<text x="42.4" y="70.7">IO10</text>
<text x="42.4" y="68.2">GND</text>
<text x="51.7" y="68.2">EPAD</text>
<text x="94" y="70.7">R10</text>
<text x="109.2" y="70.7">R11</text>
<text x="124.5" y="70.7">R12</text>
<text x="182.5" y="66.9">MAX30102EFD+T</text>
<text x="235" y="70.7">C9</text>
<text x="315.5" y="69.4">LIS3DHTR</text>
<text x="364.5" y="70.7">R7</text>
<text x="36.1" y="74.5">ESP32-C3-WROOM-02-N4</text>
<text x="94" y="73.3">10k</text>
<text x="109.2" y="73.3">10k</text>
<text x="124.5" y="73.3">10k</text>
<text x="189.1" y="77.1">U6</text>
<text x="235" y="73.3">1uF</text>
<text x="364.5" y="73.3">4.7k</text>
<text x="185.9" y="80.9">GND</text>
<text x="185.9" y="83.4">VOUT</text>
<text x="191.8" y="80.9">VIN</text>
<text x="312.9" y="83.4">SCL</text>
<text x="318.7" y="79.6">U7</text>
<text x="324.3" y="83.4">V+</text>
<text x="45" y="88.5">1</text>
<text x="47.5" y="84.7">SW1</text>
<text x="52.7" y="88.5">2</text>
<text x="182.9" y="87.2">XC6206P182MR</text>
<text x="312.9" y="86">GND</text>
<text x="312.9" y="88.5">ALERT</text>
<text x="323.4" y="86">SDA</text>
<text x="324.5" y="88.5">EP</text>
<text x="43.9" y="92.3">EVQP7C01P</text>
<text x="312.9" y="91">ADD0</text>
<text x="313" y="94.8">TMP117AIDRVR</text>
<text x="42.4" y="173.6">GND</text>
<text x="48.3" y="169.8">J1</text>
<text x="51.5" y="173.6">VBUS</text>
<text x="94" y="172.3">R2</text>
<text x="109.2" y="172.3">R3</text>
<text x="124.5" y="172.3">C4</text>
<text x="139.7" y="172.3">R4</text>
<text x="205" y="173.6">VIN</text>
<text x="208.2" y="169.8">U5</text>
<text x="211.3" y="173.6">NC</text>
<text x="254" y="172.3">C6</text>
<text x="269.3" y="172.3">C7</text>
<text x="284.5" y="172.3">R8</text>
<text x="315.5" y="173.6">G</text>
<text x="318.7" y="169.8">Q1</text>
<text x="323.1" y="173.6">D</text>
<text x="364.5" y="172.3">D1</text>
<text x="379.7" y="172.3">R13</text>
<text x="395" y="172.3">D3</text>
<text x="410.2" y="172.3">R14</text>
<text x="42.4" y="176.1">VBUS</text>
<text x="42.4" y="178.7">CC1</text>
<text x="52.7" y="176.1">CC2</text>
<text x="53.6" y="178.7">D+</text>
<text x="94" y="174.9">5.1k</text>
<text x="109.2" y="174.9">5.1k</text>
<text x="124.5" y="174.9">10uF</text>
<text x="139.7" y="174.9">4.7k</text>
<text x="205" y="176.1">GNDVOUT</text>
<text x="205" y="178.7">EN</text>
<text x="254" y="174.9">10uF</text>
<text x="269.3" y="174.9">10uF</text>
<text x="284.5" y="174.9">100k</text>
<text x="299.7" y="174.9">100k</text>
<text x="315.5" y="176.1">S</text>
<text x="315.8" y="179.9">AO3400A</text>
<text x="364.5" y="174.9">1N4148WS</text>
<text x="379.7" y="174.9">100k</text>
<text x="395" y="174.9">Green</text>
<text x="401.5" y="174.9">LED</text>
<text x="410.2" y="174.9">1k</text>
<text x="42.4" y="181.2">D+</text>
<text x="42.4" y="183.7">D-</text>
<text x="51.4" y="183.7">SBU2</text>
<text x="53.6" y="181.2">D-</text>
<text x="200.5" y="182.5">ME6211C33M5G-N</text>
<text x="42.4" y="191.4">GND</text>
<text x="42.4" y="186.3">SBU1</text>
<text x="42.4" y="188.8">VBUS</text>
<text x="49.8" y="191.4">SHIELD</text>
<text x="51.5" y="186.3">VBUS</text>
<text x="52.6" y="188.8">GND</text>
<text x="56.5" y="187.7">B12</text>
<text x="207.7" y="191.4">BT1</text>
<text x="318.6" y="188.8">M1</text>
<text x="42.4" y="193.9">GND</text>
<text x="43.8" y="197.7">USB-C</text>
<text x="51.6" y="197.7">16P</text>
<text x="94" y="195.2">C5</text>
<text x="94" y="197.7">10uF</text>
<text x="109.2" y="195.2">R5</text>
<text x="109.2" y="197.7">1k</text>
<text x="124.5" y="195.2">D2</text>
<text x="124.5" y="197.7">Red</text>
<text x="129.1" y="197.7">LED</text>
<text x="205" y="195.2">+</text>
<text x="254" y="195.2">C15</text>
<text x="254" y="197.7">100nF</text>
<text x="312.5" y="196.4">Vibration</text>
<text x="315.5" y="192.6">+</text>
<text x="322.1" y="196.4">motor</text>
<text x="200.8" y="199">LiPo</text>
<text x="206" y="199">302025</text>
<text x="214.4" y="199">3.7V</text>
<text x="48.2" y="206.6">U4</text>
<text x="45" y="210.4">STAT VDD</text>
<text x="45" y="213">VSSPROG</text>
<text x="45" y="215.5">VBAT</text>
<text x="39.2" y="219.3">MCP73831T-2ACI/OT</text>
</g>
<g font-size="1.8" fill="#009600">
<text x="91.1" y="55.9" transform="rotate(-90 91.1 55.9)">EN</text>
<text x="106.3" y="55.9" transform="rotate(-90 106.3 55.9)">GND</text>
<text x="121.6" y="55.9" transform="rotate(-90 121.6 55.9)">GND</text>
<text x="136.8" y="55.9" transform="rotate(-90 136.8 55.9)">GND</text>
<text x="232.1" y="55.9" transform="rotate(-90 232.1 55.9)">GND</text>
<text x="247.3" y="55.9" transform="rotate(-90 247.3 55.9)">GND</text>
<text x="262.5" y="55.9" transform="rotate(-90 262.5 55.9)">GND</text>
<text x="277.8" y="55.9" transform="rotate(-90 277.8 55.9)">GND</text>
<text x="361.6" y="55.9" transform="rotate(-90 361.6 55.9)">GND</text>
<text x="376.8" y="55.9" transform="rotate(-90 376.8 55.9)">GND</text>
<text x="392.1" y="55.9" transform="rotate(-90 392.1 55.9)">GND</text>
<text x="407.3" y="55.9" transform="rotate(-90 407.3 55.9)">SCL</text>
<text x="91.1" y="78.7" transform="rotate(-90 91.1 78.7)">IO2</text>
<text x="106.3" y="78.7" transform="rotate(-90 106.3 78.7)">IO8</text>
<text x="121.6" y="78.7" transform="rotate(-90 121.6 78.7)">BTN</text>
<text x="232.1" y="78.7" transform="rotate(-90 232.1 78.7)">GND</text>
<text x="361.6" y="78.7" transform="rotate(-90 361.6 78.7)">SDA</text>
<text x="91.1" y="180.3" transform="rotate(-90 91.1 180.3)">GND</text>
<text x="106.3" y="180.3" transform="rotate(-90 106.3 180.3)">GND</text>
<text x="121.6" y="180.3" transform="rotate(-90 121.6 180.3)">GND</text>
<text x="136.8" y="180.3" transform="rotate(-90 136.8 180.3)">GND</text>
<text x="251.1" y="180.3" transform="rotate(-90 251.1 180.3)">GND</text>
<text x="266.3" y="180.3" transform="rotate(-90 266.3 180.3)">GND</text>
<text x="281.6" y="180.3" transform="rotate(-90 281.6 180.3)">VBAT_SENSE</text>
<text x="296.8" y="180.3" transform="rotate(-90 296.8 180.3)">GND</text>
<text x="361.6" y="180.3" transform="rotate(-90 361.6 180.3)">MOTOR-</text>
<text x="376.8" y="180.3" transform="rotate(-90 376.8 180.3)">GND</text>
<text x="392.1" y="180.3" transform="rotate(-90 392.1 180.3)">LED_STAT_A</text>
<text x="407.3" y="180.3" transform="rotate(-90 407.3 180.3)">LED_STAT_A</text>
<text x="91.1" y="203.2" transform="rotate(-90 91.1 203.2)">GND</text>
<text x="106.3" y="203.2" transform="rotate(-90 106.3 203.2)">LED_A</text>
<text x="121.6" y="203.2" transform="rotate(-90 121.6 203.2)">LED_A</text>
<text x="251.1" y="203.2" transform="rotate(-90 251.1 203.2)">GND</text>
</g>
</svg>
